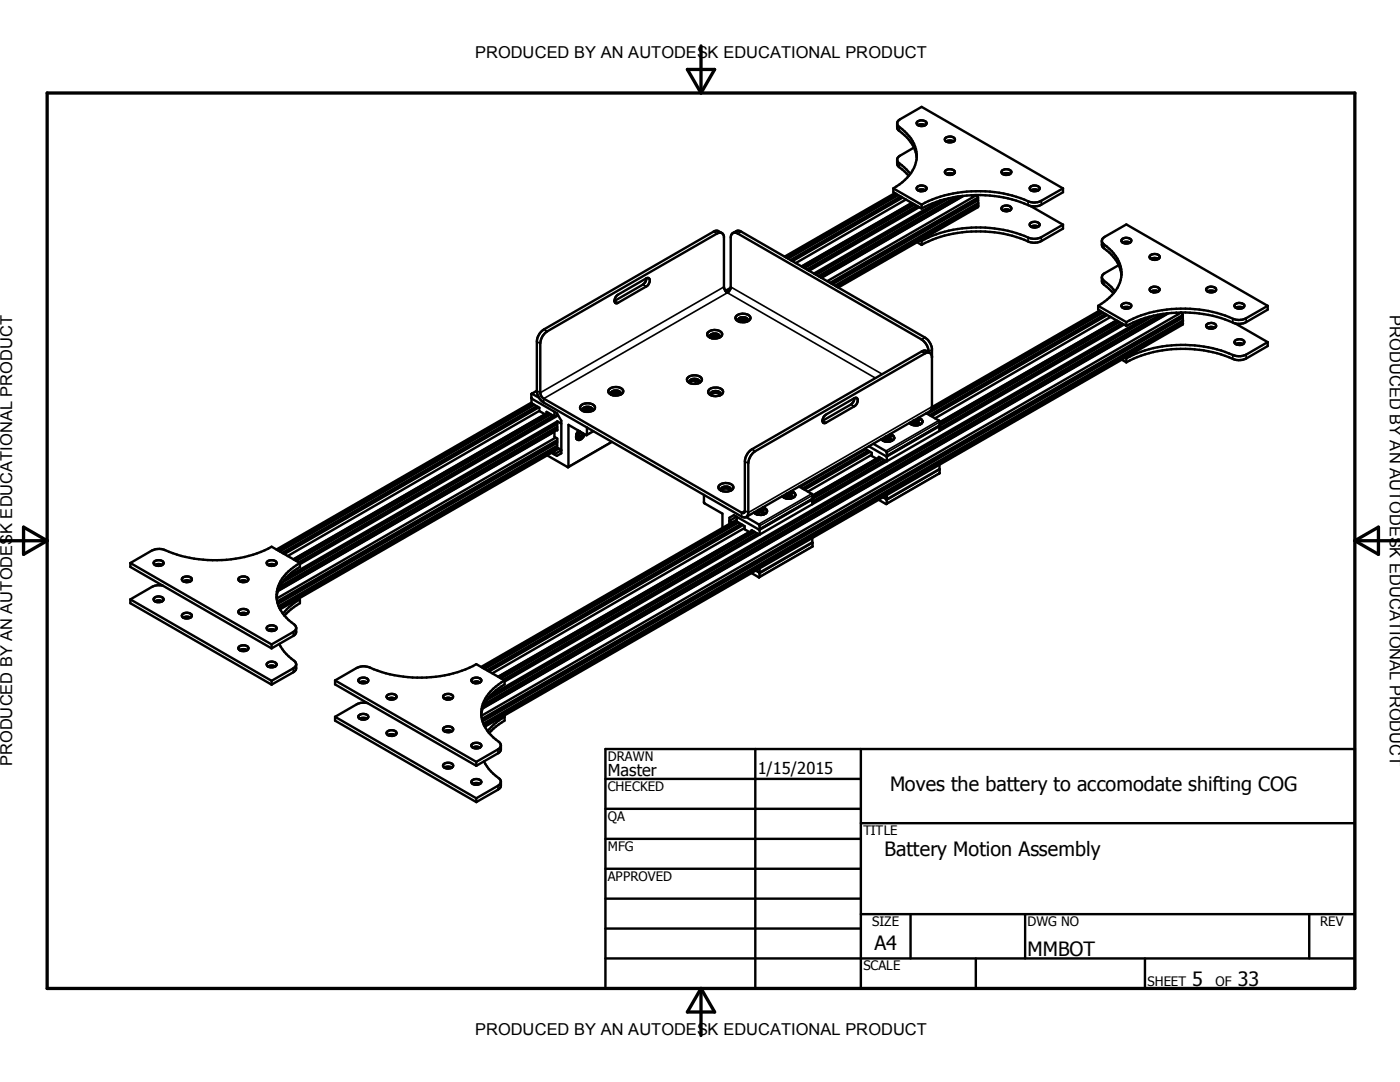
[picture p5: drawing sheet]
<svg xmlns="http://www.w3.org/2000/svg" width="279mm" height="216mm" viewBox="0 0 279 216" stroke-linecap="round" stroke-linejoin="round" font-family="sans-serif">
<g fill="none" stroke="#000" stroke-width=".33">
<path d="M179.5 25.3v.8M179.5 32.6v.8M180.2 39.5l-22 12.6M192.5 39l-28.5 16.5M128.3 56.8l.7 .4M142.4 46.2l.7 .4M144.5 57.3l-36.7 21.1-.7-.4M145.8 57.3l30.3 17.4M147.9 46.2l-.6 .4M181.9 40.4l-22 12.7M182.1 40.6l-22 12.6M205.2 40.2v.7"/>
<path d="M205.2 47.4v.8M207.8 40.1v.7M207.8 47.3v.8M220.3 48.8v.8M220.3 56v.8M107.1 68.2l.7 .3M107.1 78l-.9 .6M108.6 65.7l.6 .4M122.7 60l.6 .4M174.7 75.4l-29.5-17-36.7 21.1v.8M183.9 70.1l.7 .4M184.6 67.4l-.7 .3"/>
<path d="M186 69.8l-.7 .4M221.1 62.9l-35.1 20.2M222.7 63.9l-35.2 20.3M223 64l-35.5 20.4M233.4 62.5l-137.1 79M246 63.6v.8M246 70.8v.8M248.7 63.5v.8M248.7 70.8v.7M107.6 81.3l-50.8 29.3M108.7 82.6l-50.2 29M109.5 82.4l-50.8 29.3"/>
<path d="M110.6 86.2l-55.2 31.9M115.1 86.5l.2 .1M115.4 86.4l.2 .1M115.4 86l.2 .1M115.5 86.3l.2 .1M118.4 86l-1.3 .7M122.1 88.1l-8.7 5M148.7 92.1l.6 .4M150.1 89.6l.6 .4M157.1 98.8v.2M157.3 98.6v.2M157.5 98.6v.2"/>
<path d="M157.7 98.8v.2M162 98.5l-10.6 6.1M162.2 99.4l-10.6 6.1M162.2 98.8l-10.6 6.1M164.2 84l.7 .3M169.8 80.7l.7 .4M173.7 90.2l-13.1 7.5M174.8 91.5l-12.6 7.3M175.6 91.3l-13.4 7.7M176.8 99.5h.1M176.8 87.4v.2M177.1 87.2v.2"/>
<path d="M177.2 87.2v.2M177.4 87.4v.2M182.5 84.1v.3M182.7 83.9v.3M182.8 83.9v.3M183.1 84.1v.3M186 81.2l-36.7 21.1-.6-.4-.7 .4v.8M187.4 83.9l-10.6 6.1M187.5 94.4l-10.5 6.1M187.5 93.7l-10.5 6.1M187.5 84.8l-10.5 6.1M187.5 84.2l-10.5 6.1"/>
<path d="M148.3 104.8l-50.6 29.2M149.4 106.1l-50.1 28.9M150.2 105.9l-50.6 29.2M151.4 114.2h.1M151.4 102v.3M151.7 101.8v.3M151.8 101.8v.3M152 102v.3M162.2 109l-10.6 6.1M162.2 108.4l-10.6 6.1M58.5 126.1v.8M58.5 133.4v.7"/>
<path d="M99.4 149.5v.8M99.4 156.8v.8"/>
</g>
<g fill="none" stroke="#000" stroke-width=".48">
<path d="M178.3 37.6l5.6 3.2M178.3 37.6v.8l.4 .2M178.6 38.5l-22 12.7M178.8 38.6l-22 12.7M178.8 38.7l4.7 2.7M179 38.8l-22 12.7M179 24.6l.1 .4a8.4 8.4 0 0 1 3.9 5.8 7.4 7.4 0 0 1-4.1 6.4l-.6 .4M179 31.9l.3 .5 1.6 1.4 .8 .9M179.3 38.9l-22 12.7M179.8 39.2l-22 12.7M180 39.3l-22 12.7M180.8 39.8l-22 12.7"/>
<path d="M182.4 29.4l-3 1.8-.4 .5a1.63 1.63 0 0 0 1 2.1l1.4 1.3M182.9 31.5a7.9 7.9 0 0 0-3.6-5.5l-.3-.6v-.9l.2-.4 4.7-2.8 28.2 16.3M183 24.3a1.2 1.2 0 0 1 1.9 .3 1.17 1.17 0 0 1-2 0zM183 37.3a1.21 1.21 0 0 1 1.9 .3 1.17 1.17 0 0 1-2 0zM183.2 25l.6-.2 .9 .2M184.3 37.8l-.6 .4M184.3 37.8l.4 .2M184.3 37.8l-1.1 .2M187.7 40l-25.3 14.6M188.5 39.8l-25.9 14.9M188.7 34.1a1.21 1.21 0 0 1 1.9 .3 1.2 1.2 0 0 1-2-.1zM188.8 28.2l.6 .2 .9-.1"/>
<path d="M188.8 28.2a.49 .49 0 0 1-.2-.6 .49 .49 0 0 1 .5-.3 .9 .9 0 0 1 1.4 .7l-.2 .3M188.8 28.2a1.46 1.46 0 0 1 1.5 0M189.4 39.5l-26.5 15.3M189.9 34.6l-.5 .3M189.9 34.6l-1.1 .1M189.9 34.6l.4 .1M190.8 39.3l-27.5 15.8M191.4 39.2l-27.8 16M192 39.1l-28.2 16.3M192.2 39.1l-28.3 16.3M193.9 38.9l.2 .4M195.1 39.8l.1 .2"/>
<path d="M195.2 39.4v.3l-29.3 16.9M195.2 39.4l-29.6 17M195.2 39.4l-.2-.3-.2-.1-29.7 17.1M195.2 40v.5M195.2 40l-29.1 16.7M200.1 34.7l.6 .2 .9-.2M200.1 34.7a.5 .5 0 0 1-.2-.6 .5 .5 0 0 1 .5-.3 1.07 1.07 0 0 1 1.4 .6l-.2 .3M200.1 34.7l.6-.2 .9 .2M205.7 37.2a1.23 1.23 0 0 1 1.8 .4 1.17 1.17 0 0 1-2 0zM205.8 38l.6-.2 .8 .2M212.1 37.6l-4.3 2.5a3.3 3.3 0 0 1-3.4-.3 25.3 25.3 0 0 0-20.5 1M212.1 37.6v.8l-4.3 2.4a3.5 3.5 0 0 1-3.4-.2 25.3 25.3 0 0 0-20.5 1"/>
<path d="M123.2 58.9l5.8-3.4h.4a1.05 1.05 0 0 1-.3 1.6l-5.8 3.3a.51 .51 0 0 1-.7-.1 .51 .51 0 0 1 .1-.7zM129 55.5l-.2 .8-.5 .5-5.6 3.2M144.1 46.5l-.4-.1-.6 .2-33.9 19.5a3.1 3.1 0 0 0-1.4 2.4v9.9l.3 .7 .3 .3 39.9 23 .4-.3v-10a3.2 3.2 0 0 1 1.4-2.5l34.2-19.6a1.37 1.37 0 0 1 1.3 .4M144.1 46.5a1.38 1.38 0 0 0-1.3-.4l-34.2 19.6a3.2 3.2 0 0 0-1.5 2.5v9.8M144.1 46.5l.4 .7v10.1l.2 .7a.39 .39 0 0 0 .3 .3 .39 .39 0 0 0 .4-.1l.4-.8M145.5 58.1l-.4 .2M145.8 57.7l-.9 .5M145.8 57.4l-1 .6M146.3 46.5a1.38 1.38 0 0 1 1.4-.4l36.9 21.3a3.3 3.3 0 0 1 1.4 2.1v11.9l-.3 .5-36.8 21.3M146.3 46.5l.3-.1 .7 .2 36.6 21.1a3.1 3.1 0 0 1 1.4 2.6M146.3 46.5l-.4 .5-.1 .4v10M182 40.5l-22 12.7"/>
<path d="M182.3 40.7l-21.9 12.7M182.6 40.8l-22 12.7M183 41.1l-22 12.7M183 48.3l.9 .6M183.2 41.2l-21.9 12.7M183.5 41.3l-22 12.7M183.6 41.4l.3 .2M183.7 48l.2 .1M183.9 40.8v.8M183.9 48.1v.8M195.1 40.9l.1 .2M195.2 41.1l-.1 .3-27.8 16"/>
<path d="M195.2 40.5v.3l-28.3 16.3M195.2 41.1l-28.1 16.2M195.2 40.5l-28.6 16.5M200 41.3a1.17 1.17 0 0 1 1.8 .3 1.17 1.17 0 0 1-1.9 0zM200.1 42l.6-.2 .9 .2M205.6 44.6a1.19 1.19 0 0 1 1.9 .3 1.17 1.17 0 0 1-2 0zM205.7 41.1l6.4 3.7M205.8 45.2l.6-.2 .8 .2M212.1 44.8v.8l-4.3 2.5a3.4 3.4 0 0 1-3.4-.2 25.3 25.3 0 0 0-20.5 1M212.1 44.8l-4.3 2.5a3.5 3.5 0 0 1-3.4-.2 25.4 25.4 0 0 0-20.5 1M219.9 55.3l.1 1.2 2.2 2M219.9 55.3l.3 .6 1.6 1.4 .7 .8"/>
<path d="M219.9 48.1l.1 1.1a8.7 8.7 0 0 1 3.8 5.7M223.3 52.9l-3 1.7-.3 .4-.1 .3M223.9 47.8a1.3 1.3 0 0 1 1.9 .1 1.12 1.12 0 0 1-2 .3zM224 48.4l.7-.2 .8 .2M229.5 51a1.19 1.19 0 0 1 1.9 .3 1.21 1.21 0 0 1-2 0zM229.7 51.7a1.54 1.54 0 0 1 1.5 0M229.7 58.2l.6-.2 .9 .2M229.7 58.2l.6 .1 .8-.1M229.7 58.2a.49 .49 0 0 1-.2-.6 .49 .49 0 0 1 .5-.3 1.07 1.07 0 0 1 1.4 .5l-.3 .4M230.8 58l-.6 .3M241 58.2l.6 .1 .8-.1M241 58.2a.49 .49 0 0 1-.2-.6 .49 .49 0 0 1 .5-.3 .89 .89 0 0 1 1.4 .7l-.3 .2"/>
<path d="M241 58.2l.6-.2 .8 .2M106.1 79.5l5 2.9 .9 1.6v6.5l-.9 .5-1-.6M106.1 78.6v.9M106.1 78.6l1.5 .8M106.1 79.5v1l1.5 .9v.2M107.1 78a3 3 0 0 0 1.4 2.3l39.5 22.8 .6 .2 .3-.1M107.1 78l-1 .6M121.6 77.6a1.98 1.98 0 0 1 2.8 .4 1.12 1.12 0 0 1-1.3 .9 1.33 1.33 0 0 1-1.7-1zM121.9 78.7l.1 .1M121.9 78.7v-.2a1.15 1.15 0 0 1 2-.1v.3M122.6 60h.1M123.8 78.5v.2"/>
<path d="M123.8 78.5a1.44 1.44 0 0 0-1.9 .2M123.8 78.5l-1 .1-.5 .3M123.9 78.7l-.1 .1M137.3 75.3a1.95 1.95 0 0 1 2.8 .4 1.12 1.12 0 0 1-1.3 .9 1.29 1.29 0 0 1-1.7-1zM137.6 76.3l.1 .2M137.6 76.3v-.1a1.11 1.11 0 0 1 1-.6 1.11 1.11 0 0 1 1 .6l-.2 .3M137.6 76.3a1.35 1.35 0 0 1 1.9 0M138.8 76v.6M141.4 66.3a1.92 1.92 0 0 1 2.7 .3 1.48 1.48 0 0 1-2.1 .9 .77 .77 0 0 1-.7-.4 .77 .77 0 0 1 .1-.8zM141.5 77.7a1.96 1.96 0 0 1 2.8 .4 1.19 1.19 0 0 1-1.5 1 1.18 1.18 0 0 1-1.4-1.1zM141.7 67.3l.1 .1M141.7 67.3l-.1-.1a1.14 1.14 0 0 1 2-.2l-.1 .4"/>
<path d="M141.9 78.8a1.34 1.34 0 0 1 1.9 0M143.5 67.2l.1 .1M143.5 67.2a1.44 1.44 0 0 0-1.8 .1M143.5 67.2h-.9l-.5 .3M143.8 78.8v-.1a1.17 1.17 0 0 0-2-.2l.2 .4M143.8 78.8l-.1 .1M147 63a1.95 1.95 0 0 1 2.8 .3 1.6 1.6 0 0 1-2.4 .9 .67 .67 0 0 1-.6-.5 .67 .67 0 0 1 .2-.7zM147.4 64.2a.56 .56 0 0 1 0-.7 .56 .56 0 0 1 .6-.2h.5a.56 .56 0 0 1 .6 .2 .56 .56 0 0 1 0 .7M149.1 63.9l.1 .2M149.1 63.9a1.4 1.4 0 0 0-1.8 .2M149.1 63.9h-.9l-.5 .4M170.5 79.5l-.1 .6-.6 .6-5.6 3.3"/>
<path d="M185.6 70.4l-.6-.1-.4 .2-33.9 19.5a3.2 3.2 0 0 0-1.4 2.5v9.8l-.1 .6-.3 .3M185.6 70.4l.4 .7M219.2 61a8.3 8.3 0 0 0 4.6-6.2 7.1 7.1 0 0 0-3.5-6 .85 .85 0 0 1-.4-.8 .85 .85 0 0 1 .6-.8l4.3-2.4 28.2 16.2M219.2 61l5.6 3.3M219.2 61v.8l.3 .2M219.4 62l-33.4 19.2M219.6 62.1l-33.6 19.4M219.6 62.1l4.7 2.7-123.6 71.2M219.9 62.2l-34.1 19.7M220.1 62.4l-35.1 20.2M220.6 62.6l-35.1 20.2M220.8 62.8l-35 20.2"/>
<path d="M221.7 63.2l-35.1 20.3M222.9 63.9l-35.4 20.4M223.2 64.1l-35.7 20.6M223.4 64.3l-36 20.7M223.9 64.5l-36.4 21M223.9 71.8l.9 .5M224 61.4l.7 .2 .8-.2M224 61.4a.49 .49 0 0 1-.2-.6 .49 .49 0 0 1 .6-.3 1.04 1.04 0 0 1 1.4 .6l-.3 .3M224.1 64.7l-36.6 21.1M224.5 64.8l.3 .2M224.5 71.4l.3 .1M224.8 64.3v.7"/>
<path d="M224.8 71.5v.8M225.1 61.3l-.5 .3M225.1 61.3l.4 .1M225.1 61.3l-1.1 .1M228.6 63.4l-130.7 75.3M229.3 63.2l-2.4 .8-2.1 1M229.4 63.2l-131.9 76M230.3 63l-133.2 76.7M231.6 62.7l-134.9 77.8M232.2 62.6l-135.7 78.2M232.8 62.6l-136.4 78.6M233 62.5l-136.7 78.8"/>
<path d="M234.7 62.4l-2.7 .3-2.7 .5M234.8 62.4l.2 .4M236 64.3l.1 .2M236 63.2l.1 .2M236.1 63.4v.5M236.1 63.4l-139.8 80.5M236.1 62.9v.2l-139.9 80.6M236.1 62.9l-139.9 80.5M236.1 62.9l-.2-.4-.3-.1-139.5 80.4M236.1 64.5l-.1 .3-139.2 80.2M236.1 63.9v.3l-139.5 80.4M236.1 64.5l-139.4 80.3"/>
<path d="M236.1 63.9l-139.6 80.5M241 65.4l.8 .2 .6-.2M241 65.4a.48 .48 0 0 1-.2-.6 .48 .48 0 0 1 .5-.3 .87 .87 0 0 1 1.4 .7l-.3 .2M241 65.4l.6-.2 .8 .2M246.5 64.5l6.5 3.8M246.6 68.6l.8 .2 .7-.1M246.6 68.6a.48 .48 0 0 1-.2-.5 .48 .48 0 0 1 .5-.3 .86 .86 0 0 1 1.4 .6l-.2 .3M246.6 61.4a.49 .49 0 0 1-.2-.6 .49 .49 0 0 1 .5-.3 1.04 1.04 0 0 1 1.4 .6l-.2 .3M246.6 68.6l.6-.1 .9 .1M246.6 61.4l.6 .2 .9-.2M246.6 61.4l.6-.2 .9 .2M253 68.3l-4.3 2.5a3.6 3.6 0 0 1-3.4-.3 25.2 25.2 0 0 0-20.5 1"/>
<path d="M253 68.3v.8l-4.3 2.4a3.5 3.5 0 0 1-3.4-.2 25.3 25.3 0 0 0-20.5 1M253 61v.8l-4.3 2.5a3.4 3.4 0 0 1-3.4-.2 25 25 0 0 0-10.6-1.7M253 61l-4.3 2.5a3.4 3.4 0 0 1-3.4-.2 25.4 25.4 0 0 0-20.5 1M106.1 80.3l-50.9 29.3M106.1 80.5l-50.7 29.2M106.4 80.6l-50.8 29.3M106.7 80.8l-50.8 29.3M107.1 81.1l-50.8 29.2M107.4 81.2l-50.8 29.3M108.8 82.7l-1.2-.7-50.2 28.9M109.2 90.9l4.2 2.3M109.4 82.4l-50.8 29.2"/>
<path d="M109.7 82.6l-50.8 29.2M109.9 82.7l-50.8 29.2M110.1 90.3l.5 .3M110.4 82.9l-50.8 29.3M110.6 82.2v.9l-1.5-.9v.4M110.6 86.1v1.1l.6 .3v1.3M110.6 90v.6M110.9 87.3l-55.7 32.1M111.2 85.1l-55.4 32M111.2 84.1v1.8l-.1-.1M111.2 88.9l-55.6 32.1M111.2 88.3l-55.7 32.2"/>
<path d="M111.2 88.1l-55.8 32.2M111.2 87.8l-55.9 32.2M111.2 85.7l-55.7 32.1M111.2 85.4l-55.5 32M111.2 84.6l-54.9 31.6M111.2 84.3l-54.5 31.4M111.2 85.7l-55.7 32.2M111.3 82.7l-51.5 29.6M111.3 89.4l-55.5 32M111.4 82.9l-51.6 29.7M111.5 89.5l-55.6 32.1M112 89.8l-1.4 .8"/>
<path d="M112 89.8l-.8-.5v-.1l-55.5 32M112 84.5l-.8-.4-54.1 31.2M115.1 86.5h.1M115.1 86.5l.3 .1M115.4 86v.3l-.3 .2M115.4 86.6v.5l.2-.1M115.4 86.6l-.4 .2M115.4 85.9a1.17 1.17 0 0 0 0 1.9l.7-.3 .6-.8M115.4 86.9h.1M115.4 86.9l.2 .1M115.4 86l.2 .1M115.6 86.1h.2l-.4 .2v.6"/>
<path d="M115.6 86v.1M116 80.9a1.97 1.97 0 0 1 2.7 .3 1.07 1.07 0 0 1-1.2 1 1.29 1.29 0 0 1-1.7-1zM116 86.2l-.4 .2v.6M116.3 81.9l.1 .1M116.3 81.9v-.1a1.12 1.12 0 0 1 1.9-.2v.3M116.3 86.4a1.72 1.72 0 0 1-1.2 1.2M117.1 86.8l-3.7-2v8.4M117.1 85.3v1.5M118.1 81.8l.1 .1M118.1 81.8a1.39 1.39 0 0 0-1.8 .1M118.1 81.8h-.7l-.7 .3M118.2 81.9l-.1 .1"/>
<path d="M118.4 86l-1.3 .8M122.1 88.2l-8.7 5M140.5 98.7v1.6l3.7 2.2v2.8M143.6 96.8a1.99 1.99 0 0 1 2.8 .3 1.07 1.07 0 0 1-1.3 1 1.32 1.32 0 0 1-1.7-1zM143.9 97.8l.1 .1M143.9 97.8v-.1a1.15 1.15 0 0 1 2-.1l-.1 .2M143.9 97.8a1.37 1.37 0 0 1 1.9 0M145.8 97.8l-.1 .1M156.9 98.6l.4 .2 .5-.2M156.9 98.6h.1M156.9 98.6l.2 .1M157.1 98.8l-.4 .2 .2 .1 .5-.2 .4 .2 .3-.1-.4-.2"/>
<path d="M157.1 98.7v.3l-.2 .1M157.1 98.7v.1M157.7 98.7v.3l.2 .1M157.7 98.7v.1M157.8 98.3l-.4 .3-.3-.1M157.8 98.6h.1M157.8 98.3l.3 .2-.4 .2M157.8 98.3v.3M157.9 98a.72 .72 0 0 1 .8 .7 .72 .72 0 0 1-.8 .7h-1l-.7-.4M159.5 97.1l2.6 1.5v1M162 99.6l.1 .1M162.1 99.7v.9"/>
<path d="M162.1 99.7l-10.5 6M164.2 84h-.1M164.5 83l6-3.5a.52 .52 0 0 1 .7 .1 .52 .52 0 0 1-.1 .7l-.4 .7-5.8 3.3a.51 .51 0 0 1-.7-.1 .51 .51 0 0 1 0-.6zM172.6 89.5l1.4 .9v.6l1 .5M172.8 89.6l-13.1 7.6M173.2 89.9l-13.1 7.6M173.4 89.1l3.5 1.9M173.5 90l-13.1 7.6M174 90.7l-12.8 7.4M174.3 88.6l2.6 1.4v1M175.3 99.7l1.6 .9M175.4 91.3v-.1l1.6 .9"/>
<path d="M175.5 91.2l-13.3 7.7M175.8 91.4l-13.6 7.9M176 91.5l-24.5 14.2M176.2 99.2l.7 .5v.8M176.2 99.2l.8 .4M176.5 91.8l-14.4 8.3M176.7 87.2l.4 .2 .5-.2M176.7 87.2h.1M176.7 87.2l.2 .2M176.8 92l-14.7 8.4M176.9 91h.1M176.9 87.4l-.1 .2-.2 .1"/>
<path d="M176.9 87.4l-.5 .2 .3 .2 .4-.3 .5 .3M176.9 91l.1 .1M177 91.1v1M177 98.8v.8M177.4 87.6h.1M177.4 87.4h.1M177.4 87.4v.2M177.4 87.4l.4 .2-.2 .2M177.4 87.6l.2 .1M177.6 86.6a.69 .69 0 0 1 .8 .6 .69 .69 0 0 1-.5 .8 1.92 1.92 0 0 1-2-.4M177.6 87l-.5 .2-.2-.1M177.6 87.2h.1"/>
<path d="M177.6 87l.2 .1-.4 .3M177.6 87v.2M182.3 84l.4 .2 .5-.2M182.3 83.9v.1M182.3 84l.2 .1M182.5 84.1l-.4 .3 .2 .1 .5-.2 .4 .2 .3-.1-.4-.3M182.5 84.1v.3l-.2 .1M182.5 84.1h.1M183 84.1l.1 .3 .1 .1M183 84.1h.1M183.2 83.7l-.4 .3-.3-.2M183.2 84h.1"/>
<path d="M183.2 83.7l.3 .2-.5 .2M183.2 83.7v.3M183.2 83.4a.72 .72 0 0 1 .9 .7 .72 .72 0 0 1-.8 .7 1.72 1.72 0 0 1-1.8-.4M184.8 82.5l2.6 1.4 .1 .2v.8l-10.6 6.1M187.4 85h.1M187.5 93.6v.8l-10.6 6.2M187.5 85v1M187.5 92.7v.9l-10.5 6M187.5 85l-10.5 6.1M26 119.6l28.2 16.2M26 112.3v.8l28.2 16.3M26 119.6v.8l28.2 16.2"/>
<path d="M26 112.3l4.3-2.5a3.5 3.5 0 0 1 3.4 .3 25.4 25.4 0 0 0 20.5-1l5.6 3.2M26 112.3l28.2 16.3M30.8 119.3a1.25 1.25 0 0 1 1.9 .3 1.13 1.13 0 0 1-2.1-.1zM30.8 112a1.28 1.28 0 0 1 1.9 .3 1.13 1.13 0 0 1-2.1 0zM30.9 112.7l.6-.2 .9 .2M30.9 120l.6-.2 .9 .2M32.5 116.9l-1-.1-.9 .2-4.6 2.6M36.4 115.3a1.25 1.25 0 0 1 1.9 .3 1.11 1.11 0 0 1-1 .6 1.11 1.11 0 0 1-1-.7zM36.5 116l.7-.2 .8 .2M47.7 115.3a1.28 1.28 0 0 1 1.9 .3 1.18 1.18 0 0 1-2 .1zM47.8 116l.7-.2 .8 .2M48.9 115.8l-.6 .3"/>
<path d="M53.4 112a1.28 1.28 0 0 1 1.8 .3 1.13 1.13 0 0 1-2 0zM53.5 112.7l.6-.2 .8 .2M54.5 112.6l-.5 .3M59.6 119.4l.2 .2M59.8 119.6l-2.1 1.5-1.2 1.4M59.8 119.6v.8l-1.7 1.1-1.3 1.4M59.8 112.3v.8a8.3 8.3 0 0 0-4.6 6.1M59.8 112.3a8.3 8.3 0 0 0-4.6 6.3 7.3 7.3 0 0 0 3.7 6.1l.2 .6M145.6 104.5v-1.2l.9-.5 5 2.9M147 103.1l-1.4 .8 .5 .3M147 103.1v1l1.6 .9v.6l1 .6M147 103.9l-50.8 29.3"/>
<path d="M147 103.7l-51 29.4M147.1 104.1l-50.6 29.2M147.4 104.3l-50.7 29.2M147.9 104.5l-50.7 29.2M148.1 104.7l-50.7 29.2M148.6 105.4l-50.3 29M148.9 103.2l2.6 1.5v1M150 114.3l1.5 .9M150 105.9v-.1l1.6 .9M150.1 105.9l-50.6 29.2M150.5 106l-50.7 29.2M150.7 106.2l-50.7 29.2"/>
<path d="M150.8 113.8l.7 .5v.9M150.9 113.8l.7 .4M151.1 106.4l-50.7 29.2M151.2 101.8l.3 .2M151.3 101.8h.1M151.3 101.8l.4 .3 .5-.3M151.3 102.4l.5-.3 .4 .3M151.4 106.6l-50.7 29.2M151.5 102l-.1 .3-.1 .1M151.5 102l-.4 .2 .2 .2M151.5 105.7h.1M151.6 105.7v1"/>
<path d="M151.6 113.4v.8M152 102l.4 .2-.2 .2M152 102v.3l.2 .1M152.2 101.3a.7 .7 0 0 1 .7 .3 .7 .7 0 0 1-.1 .8 1.91 1.91 0 0 1-2.3-.1M152.2 101.6l-.4 .2-.3-.1M152.2 101.8h.1M152.2 101.6l.2 .1-.4 .3M152.2 101.6v.2M162.1 108.2v.9l-10.6 6.1M162.1 107.3v.9M162.1 108.2l-10.5 6M176.9 100.5v.1"/>
<path d="M36.4 122.5a1.23 1.23 0 0 1 1.9 .3 1.11 1.11 0 0 1-1 .6 1.11 1.11 0 0 1-1-.6zM36.5 123.2l.7-.1 .8 .1M47.6 129.1a1.28 1.28 0 0 1 2 .2 1.14 1.14 0 0 1-2 0zM47.7 121.8a1.27 1.27 0 0 1 1.9 .3 1.14 1.14 0 0 1-1 .6 1.14 1.14 0 0 1-1-.7zM47.8 122.5l.6-.2 .9 .2M47.8 129.7a1.54 1.54 0 0 1 1.5 0M53.4 132.3a1.25 1.25 0 0 1 1.8 .3 1.13 1.13 0 0 1-2 0zM53.4 125a1.11 1.11 0 0 1 1.8 .5 1.18 1.18 0 0 1-2-.2zM53.5 133l.6-.2 .8 .2M53.5 125.7l.6-.1 .8 .1M54.2 128.6v.8M54.2 135.8v.8"/>
<path d="M55.7 128.5a10.5 10.5 0 0 0 3.3 3.6l.1 .6-.4 .5-4.5 2.6M59.1 132.6v.9l-.4 .5-4.5 2.6M59.1 125.3a1.43 1.43 0 0 1-.2 1.3l-4.7 2.8M59.1 125.3l-.4 .7-4.5 2.6M66.9 135.8l4.3-2.5a3.5 3.5 0 0 1 3.4 .2 25.4 25.4 0 0 0 20.5-1l5.6 3.3M66.9 135.8l28.2 16.2M66.9 135.8v.8l28.2 16.2M71.7 135.5a1.31 1.31 0 0 1 1.8 .2 1.12 1.12 0 0 1-1 .7 1.12 1.12 0 0 1-1-.7zM71.8 136.2l.6-.2 .8 .2M77.3 138.7a1.27 1.27 0 0 1 1.8 .3 1.1 1.1 0 0 1-1 .6 1.1 1.1 0 0 1-1-.6zM77.4 139.4l.6-.2 .9 .2M88.6 138.7a1.3 1.3 0 0 1 1.8 .3 1.1 1.1 0 0 1-1 .6 1.1 1.1 0 0 1-1-.6z"/>
<path d="M88.7 139.4l.6-.2 .9 .2M89.7 139.3l-.5 .3M94.2 135.5a1.31 1.31 0 0 1 1.9 .2 1.12 1.12 0 0 1-1 .7 1.12 1.12 0 0 1-1-.7zM95.4 136l-.6 .3M95.4 136l.4 .2M95.4 136h-.4l-.7 .2M100.7 135.8v.8a8.3 8.3 0 0 0-4.7 6.1M100.7 135.8a8.3 8.3 0 0 0-4.7 6.2 7.3 7.3 0 0 0 3.7 6.2 .83 .83 0 0 1-.3 1.3l-4.3 2.5M66.9 143v.8l28.2 16.2M66.9 143l28.2 16.3M71.6 142.8a1.25 1.25 0 0 1 1.9 .2 1.14 1.14 0 0 1-2 0zM71.8 143.4l.6-.2 .8 .2"/>
<path d="M73.4 140.3l-1.4-.1-.6 .2-4.5 2.6M77.3 146a1.22 1.22 0 0 1 1.8 .3 1.12 1.12 0 0 1-2-.1zM77.4 146.7l.6-.2 .9 .2M88.6 145.2a1.27 1.27 0 0 1 1.9 .3 1.14 1.14 0 0 1-1.1 .6 1.14 1.14 0 0 1-1-.6zM88.6 152.5a1.11 1.11 0 0 1 1.8 .4 1.19 1.19 0 0 1-2-.2zM88.7 145.9l.5-.2 1 .2M88.7 153.2a1.54 1.54 0 0 1 1.5 0M94.2 148.5a1.29 1.29 0 0 1 1.9 .3 1.13 1.13 0 0 1-2-.1zM94.2 155.7a1.25 1.25 0 0 1 1.9 .3 1.13 1.13 0 0 1-2 0zM94.3 149.2l.7-.2 .8 .2M94.3 156.4l.7-.2 .8 .2M95.1 152v.8"/>
<path d="M95.1 159.3v.7M96.6 151.9a10.5 10.5 0 0 0 3.2 3.7l.2 .4M100 148.7a1.38 1.38 0 0 1-.4 1.5l-4.5 2.6M100 156l-.1 .9-.3 .5-4.5 2.6M100 156l-.2 .5-.4 .3-4.3 2.5M100.4 142.9l.3 .1M100.7 143v.8l-1.7 1.2-1.4 1.3M100.7 143l-2.2 1.6-1.2 1.3M120.8 155.4h51M120.8 149.5h149.6v47.7h-149.6zM150.7 149.5v47.7M171.8 149.5v47.7"/>
<path d="M120.8 161.4h51M120.8 167.4h51M120.8 173.3h51M120.8 179.3h51M171.8 164.3h98.6M120.8 185.3h51M120.8 191.2h149.6M171.8 182.4h98.6M181.7 182.4v8.8M194.7 191.2v6M204.6 182.4v8.8M228.5 191.2v6"/>
<path d="M261.3 182.4v8.8"/>
</g>
<path d="M9.4 18.6h261v178.6h-261zM137.2 13.9h5.4l-2.7 4.7zM139.9 9.2v9.4M0 107.9h9.4M4.7 105.2l4.7 2.7-4.7 2.7zM270.4 107.9h9M270.4 107.9l4.7-2.7v5.4zM139.9 197.2v9.4M139.9 197.2l2.7 4.7h-5.4z" fill="none" stroke="#000" stroke-width=".66"/>
<g font-size="3.9">
<text x="177.6" y="157.9">Moves the battery to accomodate shifting COG</text>
<text x="176.5" y="170.8">Battery Motion Assembly</text>
<text x="174.5" y="189.5">A4</text>
<text x="205.1" y="190.8">MMBOT</text>
<text x="237.9" y="196.7">5</text>
<text x="247.1" y="196.7">33</text>
</g>
<g font-size="3.3">
<text x="94.8" y="11.6">PRODUCED BY AN AUTODESK EDUCATIONAL PRODUCT</text>
<text x="277.4" y="62.9" transform="rotate(90 277.4 62.9)">PRODUCED BY AN AUTODESK EDUCATIONAL PRODUCT</text>
<text x="2.5" y="152.9" transform="rotate(-90 2.5 152.9)">PRODUCED BY AN AUTODESK EDUCATIONAL PRODUCT</text>
<text x="121.3" y="154.9">Master</text>
<text x="151.2" y="154.4">1/15/2015</text>
<text x="94.8" y="206.6">PRODUCED BY AN AUTODESK EDUCATIONAL PRODUCT</text>
</g>
<g font-size="2.6">
<text x="121.3" y="151.8">DRAWN</text>
<text x="121.3" y="157.8">CHECKED</text>
<text x="121.3" y="163.8">QA</text>
<text x="172.3" y="166.6">TITLE</text>
<text x="121.3" y="169.8">MFG</text>
<text x="121.3" y="175.8">APPROVED</text>
<text x="174.1" y="184.8">SIZE</text>
<text x="205.1" y="184.8">DWG NO</text>
<text x="263.5" y="184.8">REV</text>
<text x="172.3" y="193.6">SCALE</text>
<text x="229" y="196.7">SHEET</text>
<text x="242.6" y="196.7">OF</text>
</g>
</svg>
